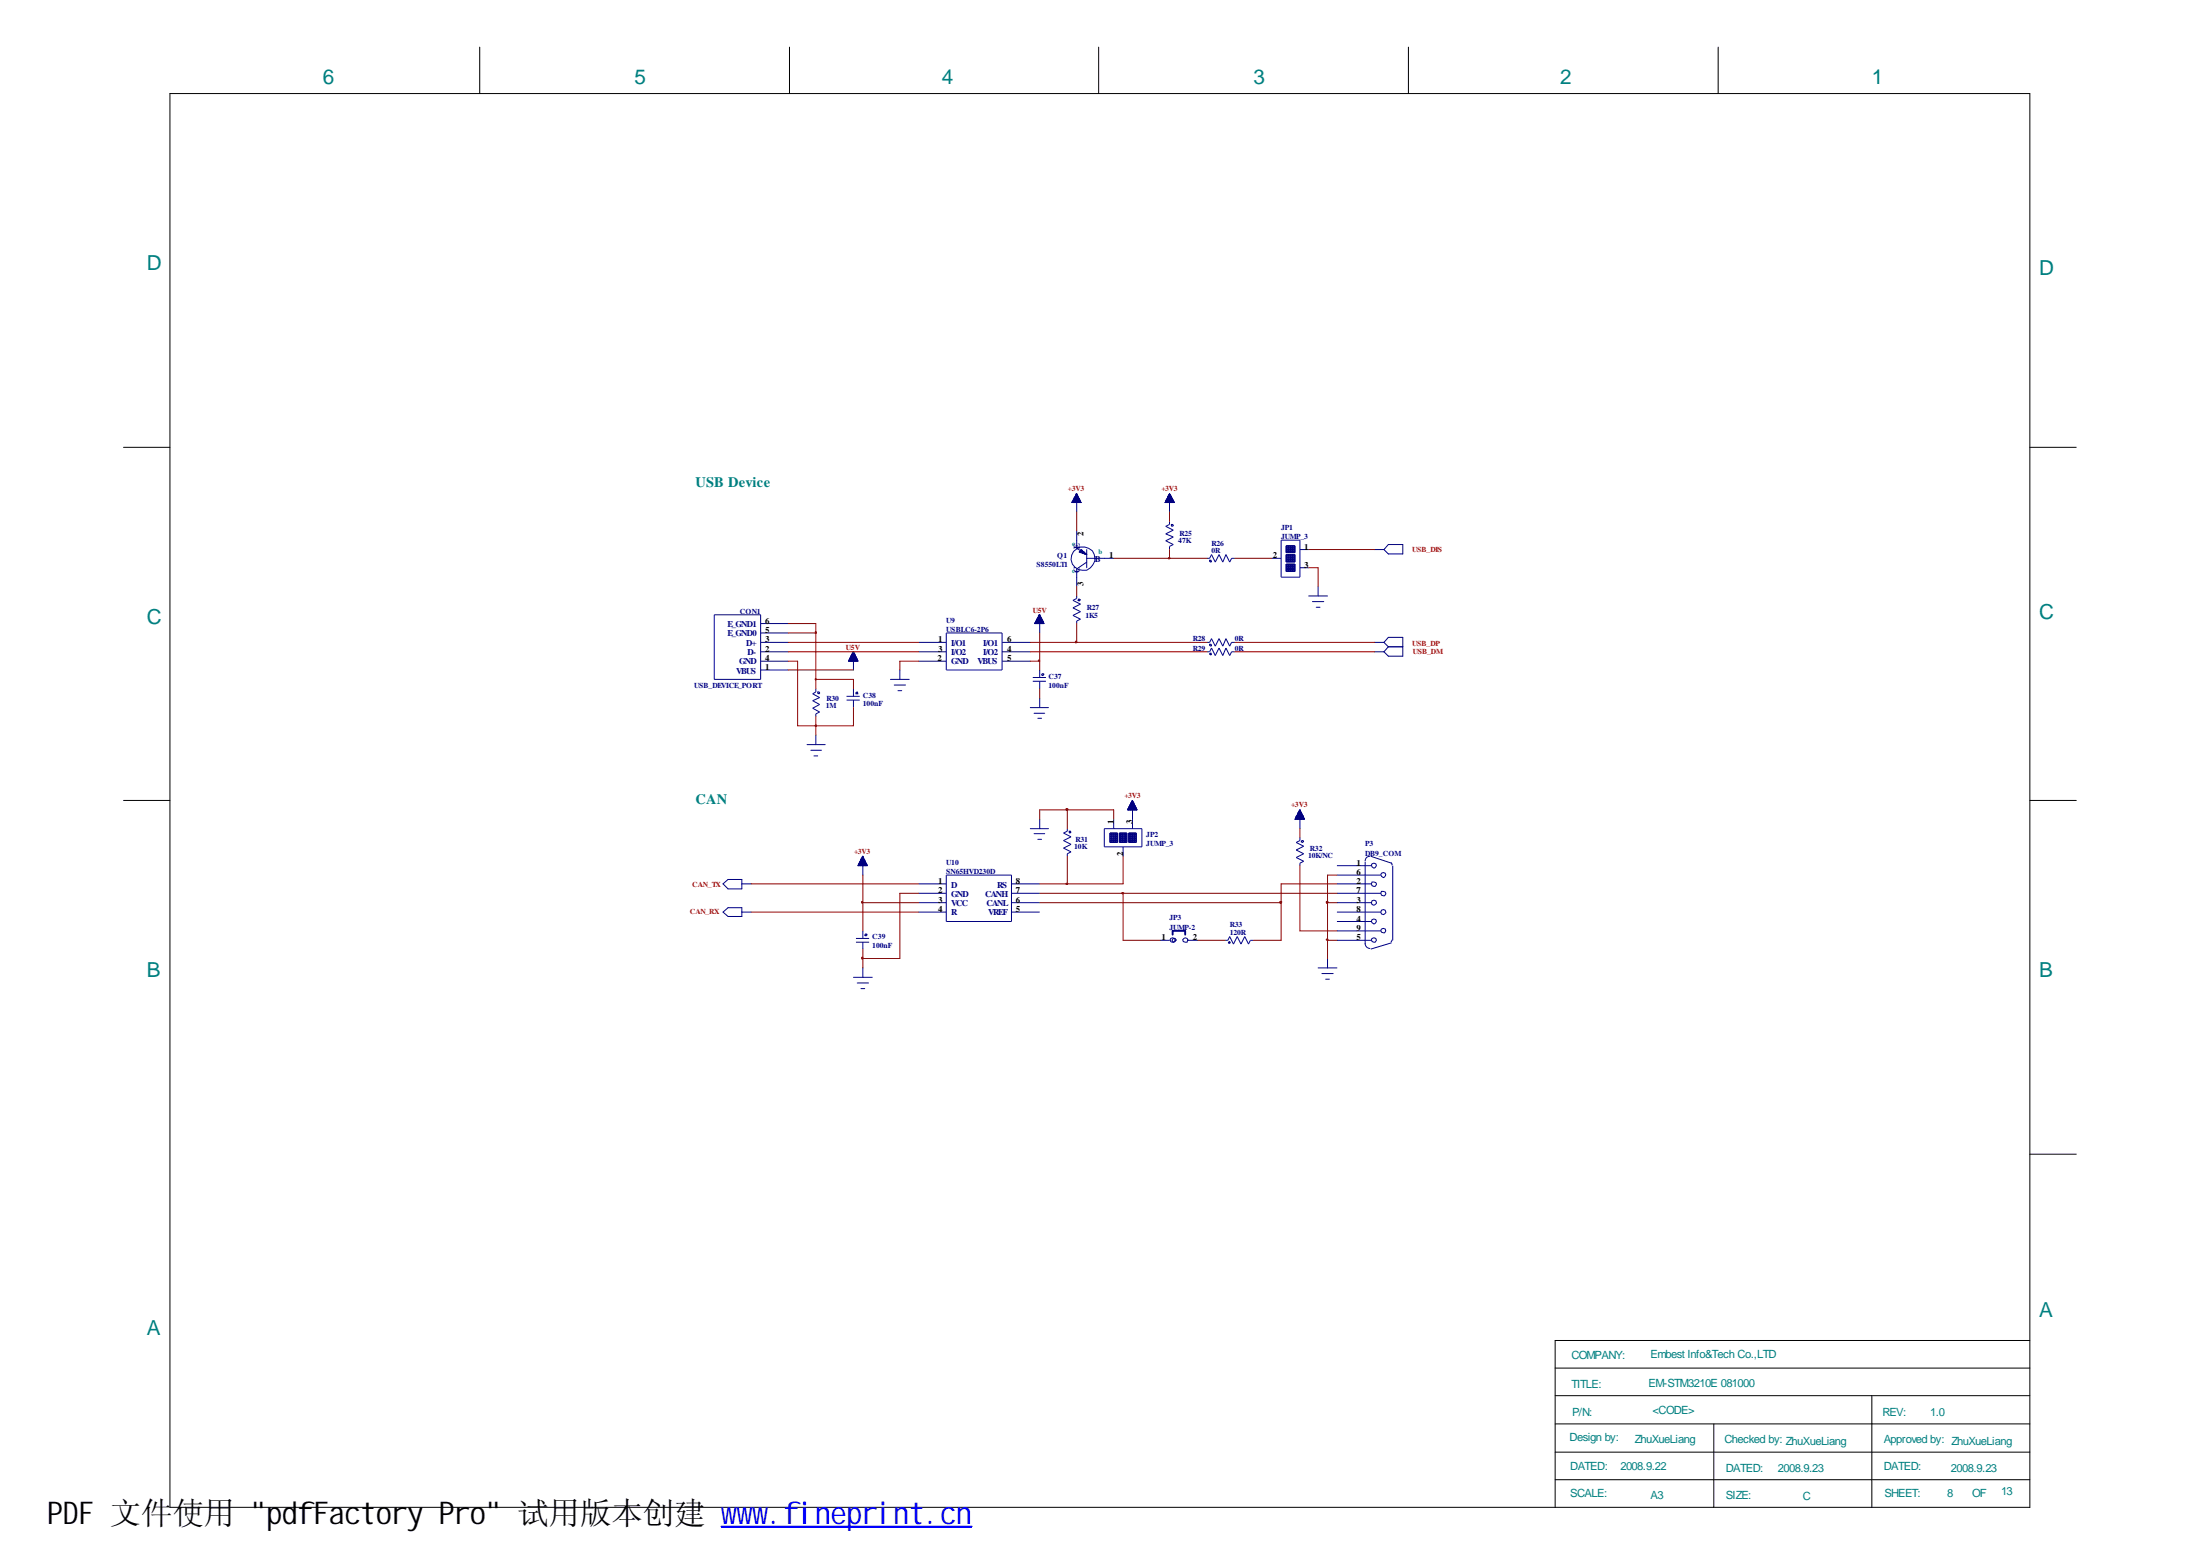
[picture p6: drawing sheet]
<svg xmlns="http://www.w3.org/2000/svg" width="297mm" height="210mm" viewBox="0 0 297 210" stroke-linecap="round" stroke-linejoin="round" font-family="sans-serif">
<g fill="none" stroke="#000080" stroke-width=".14">
<path d="M144.9 67.7h1v.1M144.9 67.5h.9v.3M145 67.3h.7v.5M145 67.2h.6M145 67.2v.6M145.1 67.2h.5v.6M145.2 67h.3v.8M145.3 66.8h.2v1M145.3 66.7h.1M145.3 66.6v1.2M145.4 66.6v2.5M145.4 71.6v2.4l1.3 .9"/>
<path d="M145.4 66.6l.6 1.2h-1.3zM145.5 66.9h-.3v.9M145.5 67.1h-.4v.7M145.7 67.4h-.8v.4M145.8 74.5h.6v.3M145.8 74.4h.4v.3M145.8 67.6h-.9v.2M145.9 67.7h-1.1v.1M146 74.2l-.3 .3 1 .4M146 74.2l.7 .7M146 74.2v.4M146.1 74.4h-.2v.2"/>
<path d="M146.1 74.3v.4h.4M146.5 74.8h.1v.1M146.5 74.6v.3M146.7 75.4h3.7M146.7 75.9l-1.3 .9v2.4M146.7 74.2v2.4M157.4 67.7h1.1v.1M157.4 67.7h1M157.5 67.5h.8M157.5 67.4v.4M157.6 67.4h.7v.4M157.6 67.2h.6v.6"/>
<path d="M157.6 67.2h.6M157.7 67h.4M157.7 66.9v.9M157.8 66.9h.3v.9M157.8 66.8h.2M157.8 66.7v1.1M157.9 70.4v.4l-.5 .2 1 .6-1 .5 1 .4-1 .5 1 .5-.5 .3v.4M157.9 66.6v2.5M157.9 66.6l.7 1.2h-1.3zM157.9 66.7h.1v1.1M158.2 70.8h.1l.1 .2h-.2zM158.2 67.1h-.6v.7"/>
<path d="M158.2 67v.8M158.2 67.3h-.6v.5M158.4 67.6h-1v.2M158.4 67.5v.3M163 75.4h.3l.3-.5 .5 1 .5-1 .5 1 .4-1 .5 1 .3-.5h.4M163.3 75.6h.2l.1 .2-.1 .1-.2-.1zM171.7 75.4h1.3M173 72.9h2.5v5h-2.5zM173.7 73.7h1.1v.9h-1.1zM173.7 74.9h1.1v1h-1.1zM173.7 76.1h1.1v1h-1.1zM173.7 74.5h1.1"/>
<path d="M173.7 74.4h1.1M173.7 74.2h1.1M173.7 74.1h1.1M173.7 73.9h1.1M173.7 73.8h1.1M173.7 75.8h1.1M173.7 75.7h1.1M173.7 75.5h1.1M173.7 75.3h1.1M173.7 75.2h1.1M173.7 75h1.1M173.7 74.9h1.1"/>
<path d="M173.7 77.1h1.1M173.7 76.9h1.1M173.7 76.8h1.1M173.7 76.7h1.1M173.7 76.6h1.1M173.7 76.5h1.1M173.7 76.3h1.1M173.7 76.2h1.1M173.7 73.7v.9M173.7 74.9v1M173.7 76.1v1M173.9 73.7v.9"/>
<path d="M173.9 74.9v1M173.9 76.1v1M174 73.7v.9M174 74.9v1M174 76.1v1M174.2 73.7v.9M174.2 74.9v1M174.2 76.1v1M174.3 73.7v.9M174.3 74.9v1M174.3 76.1v1M174.5 73.7v.9"/>
<path d="M174.5 74.9v1M174.5 76.1v1M174.6 73.7v.9M174.6 74.9v1M174.6 76.1v1M174.8 73.7v.9M174.8 74.9v1M174.8 76.1v1M175.5 74.2h1.2M175.5 76.6h1.2M178 79.2v1.2M185.6 74.2h1.3"/>
<path d="M187.5 73.5h1.9v1.3h-1.9l-.6-.6zM96.4 83h6.3v8.7h-6.3zM102.7 86.7h3.7M102.7 88h3.7M102.7 85.4h3.7M102.7 90.4h3.7M102.7 89.3h3.7M102.7 84.2h3.7M110.2 93v.4l-.5 .3 1 .5-1 .4 1 .5-1 .5 1 .5-.5 .3v.3M110.2 99.2v1.3M110.4 93.4l.3 .1-.1 .2-.2-.1zM114.3 94.5h1.8"/>
<path d="M114.3 94h1.8M114.6 89.2h1.2v.1M114.7 89h1v.3M114.7 88.9h1M114.7 88.8v.5M114.8 88.8h.9M114.9 88.7h.7v.6M114.9 88.6h.6M114.9 88.5v.8M115 88.5h.5v.8M115 88.4h.5M115 88.3v1"/>
<path d="M115.1 88.3h.3M115.1 88.2h.2v1.1M115.1 88.1h.1M115.1 88v1.3M115.2 88v2.4M115.2 93v1M115.2 94.5v1M115.2 88l-.6 1.3h1.2M115.2 88l.6 1.3M115.3 88.2h-.2v1.1M115.4 88.2v1.1M115.6 93.5l.1-.1 .1 .3h-.2z"/>
<path d="M115.6 88.7h-.8v.6M115.7 88.7v.6M115.7 89.1h-1.1v.2M120.2 91.7h2.6M120.7 92.5h1.6M121.2 93.2h.6M121.5 90.4v1.3M124 86.7h3.8M124 88h3.8M124 89.3h3.8M127.8 85.4h7.5v5h-7.5zM135.3 86.7h3.8"/>
<path d="M135.3 88h3.8M135.3 89.3h3.8M139.1 95.5h2.5M139.4 92h1.8M139.4 91.5h1.8M139.6 96.3h1.5M139.7 84.1v.1M139.8 84.1h1.1M139.9 83.9h.9M139.9 84.2v-.4h.9v.4M140 83.7h.7M140 83.7h.7v.5"/>
<path d="M140 83.6v.6M140 83.6h.6M140.1 83.4h.4M140.1 84.2v-.9h.4v.9M140.1 97h.5M140.2 83.2h.3M140.2 83.2h.3v1M140.2 83.1v1.1M140.3 83.1h.1M140.4 83v2.4M140.4 90.4v1.1M140.4 92v1"/>
<path d="M140.4 94.2v1.3M140.4 83h-.1v1.2M140.4 83l.6 1.2h-1.3M140.4 83l-.7 1.2M140.6 83.5h-.6v.7M140.6 83.4v.8M140.7 90.9l.3 .1-.2 .2-.2-.1zM140.9 84h-1.1v.2M140.9 83.9v.3M145.4 80.4v.4l-.5 .2 1 .5-1 .6 1 .5-1 .5 1 .5-.5 .2v.4M145.6 80.9l.3 .1-.2 .1-.2-.1zM163 86.7h.3l.3-.5 .5 1 .5-1 .5 1 .4-1 .5 1 .3-.5h.4"/>
<path d="M163 88h.3l.3-.5 .5 1 .5-1 .5 1 .4-1 .5 1 .3-.5h.4M163.3 87h.2l.1 .1-.1 .1-.2-.1zM163.3 88.2h.2l.1 .1-.1 .1zM176.7 80.4h2.5M177.2 81.2h1.5M177.7 82h.5M185.6 86.7h1.3M185.6 88h1.3M186.9 86.7l.6-.7h1.9v2.6h-1.9l-.6-.6M186.9 86.7l.6 .6M187.5 87.3h1.9M187.5 87.3l-.6 .7"/>
<path d="M97.6 119.3l.7-.6h1.9v1.3h-1.9zM100.2 119.3h1.2M109 100.5h2.4M109.5 101.3h1.4M109.9 102h.5M115.9 116.8h1.2v.1M115.9 116.7v.2M116 116.7h1M116 116.6h1v.3M116 116.9v-.4h.9v.4M116.1 116.4h.7M116.2 116.3h.6"/>
<path d="M116.2 116.2v.7M116.2 116.2h.6M116.2 116.1h.6v.8M116.2 116h.5v.9M116.2 115.9v1M116.3 115.9h.3M116.4 115.8h.1M116.5 115.6v2.5M116.5 115.6l-.7 1.3h1.3M116.5 115.6l.6 1.3M116.5 115.7h-.1v1.2M116.6 115.8h-.3v1.1"/>
<path d="M116.6 115.8v1.1M116.8 116.3h-.7v.6M116.8 116.3v.6M124 119.3h3.8M127.8 118.1h8.8v6.3h-8.8zM136.6 119.3h3.8M139.1 111.9h2.5M139.6 112.5h1.5M140.1 113.3h.5M140.4 110.6v1.3M144.1 111.9v.3l-.5 .3 1 .5-1 .5 1 .5-1 .5 1 .5-.5 .2v.4M144.4 112.2h.1l.1 .2-.2 .1z"/>
<path d="M149.1 111.9h5.1v2.4h-5.1zM149.9 112.5h1v1.2h-1zM149.9 113.6h1M149.9 113.5h1M149.9 113.4h1M149.9 113.2h1M149.9 113.1h1M149.9 113h1M149.9 112.9h1M149.9 112.7h1M149.9 112.6h1M150 112.5v1.2"/>
<path d="M150.1 112.5v1.2M150.3 112.5v1.2M150.4 110.6v1.3M150.4 112.5v1.2M150.5 112.5v1.2M150.6 112.5v1.2M150.8 112.5v1.2M151.1 112.5h1v1.2h-1zM151.1 113.6h1M151.1 113.5h1M151.1 113.4h1M151.1 113.2h1"/>
<path d="M151.1 113.1h1M151.1 113h1M151.1 112.9h1M151.1 112.7h1M151.1 112.6h1M151.3 112.5v1.2M151.4 112.5v1.2M151.6 112.5v1.2M151.6 114.3v1.3M151.8 112.5v1.2M151.9 112.5v1.2M152 112.5v1.2"/>
<path d="M152.3 109.2h1.2v.1M152.4 112.5h1v1.2h-1zM152.4 113.6h1M152.4 113.5h1M152.4 113.4h1M152.4 113.2h1M152.4 113.1h1M152.4 113h1M152.4 112.9h1M152.4 112.7h1M152.4 112.6h1M152.4 108.9v.4"/>
<path d="M152.4 109.1h1v.2M152.4 109h.9M152.5 112.5v1.2M152.5 108.9h.8v.4M152.6 108.7h.6v.6M152.7 108.4v.9M152.7 112.5v1.2M152.7 108.6h.5v.7M152.7 108.5h.4M152.7 108.4h.4v.9M152.8 108.2h.2v1.1M152.9 108v3.9"/>
<path d="M152.9 112.5v1.2M152.9 108l-.7 1.3h1.3M152.9 108l.6 1.3M152.9 108.1h-.1v1.2M153 108.3h-.3v1M153 112.5v1.2M153.2 112.5v1.2M153.2 108.6h-.6v.7M153.2 108.8h-.7v.5M153.4 109.1h-1.1v.2M174.9 110.5h1.2v.1M175 110.3h1v.3"/>
<path d="M175 110.3h.9M175 110.2v.4M175.1 110.2h.8M175.2 110h.7v.6M175.3 109.8h.5v.8M175.3 109.7h.4M175.3 109.7v.9M175.3 109.7h.4v.9M175.4 109.5h.2v1.1M175.5 109.3v2.6M175.5 113v.5l-.5 .2 1 .5-1 .5 1 .5-1 .6 1 .5-.5 .2v.4M175.5 109.3l-.7 1.3h1.3"/>
<path d="M175.5 109.3l.6 1.3M175.5 109.4h-.1v1.2M175.6 109.6h-.3v1M175.8 113.5h.1l.1 .1-.1 .1-.2-.1zM175.8 109.9h-.6v.7M175.9 110.1h-.8v.5M175.9 110.1v.5M176 110.4h-1.1v.2M180.5 118.1h5.9M180.5 119.3h4.7M180.5 116.9h4.7M184.3 116.3v11.1"/>
<path d="M185 115.6a.62 .62 0 0 0-.7 .7M185.1 115.6l2.8 .9M185.3 119.1h.5v.3l-.1 .2h-.4l-.1-.3zM185.3 116.6l.2-.1 .3 .1v.3l-.1 .2-.2 .1-.2-.2-.1-.2zM186.5 117.9l.3-.1 .2 .1 .1 .2-.2 .3-.1 .1-.3-.2-.1-.3zM187.8 116.4l.2 .3-.1 .1M188 116.9v10M97.6 123.1l.7-.6h1.9v1.2h-1.9zM100.2 123.1h1.2M115.2 131.9h2.6M115.6 127.2h1.7M115.6 126.7h1.7"/>
<path d="M115.7 132.7h1.6M116.2 133.4h.6M116.5 125.7v1M116.5 127.2v.9M116.5 130.7v1.2M116.8 126.1l.3 .1-.2 .1h-.1zM124 120.6h3.8M124 121.8h3.8M124 123.1h3.8M136.6 120.6h3.8M136.6 121.8h3.8M136.6 123.1h3.8"/>
<path d="M156.6 126.9h1.3M158.1 126.7l.2-.1 .3 .1 .1 .2-.2 .3-.4-.1-.1-.3zM158.3 126.8l.4-.1 .1 .2-.4 .3-.2-.3zM159.9 126.7l.1-.1 .3 .1 .1 .2-.1 .3-.5-.1-.1-.3zM160.4 126.9h1.3M165.4 126.9h.4l.2-.5 .5 1 .5-1 .6 1 .5-1 .5 1 .2-.5h.4M165.9 127.2l.1-.1 .1 .2-.2 .1zM178 130.7h2.5M178.5 131.4h1.5M179 132.2h.5M179.2 129.4v1.3M180.5 124.4h4.7"/>
<path d="M180.5 120.6h5.9M180.5 121.8h4.7M180.5 123.1h5.9M180.5 126.9h4.7M180.5 125.7h5.9M184.3 127.4a.67 .67 0 0 0 .7 .6M185.3 126.7l.2-.1 .3 .1v.2l-.1 .3-.4-.1-.1-.3zM185.3 124.1h.2h.3v.3l-.1 .2-.2 .1-.2-.1-.1-.2zM186.5 120.3l.5 .1 .1 .3-.2 .2-.4-.1-.1-.2zM186.5 125.4l.3-.1 .2 .1 .1 .3-.2 .2-.4-.1-.1-.2zM187.9 127.3l-2.8 .8M188 126.8l-.2 .4"/>
<circle cx="146.2" cy="75.4" r="1.59"/>
<circle cx="185.5" cy="121.8" r=".35"/>
<circle cx="186.8" cy="123.1" r=".35"/>
</g>
<path d="M158.3 126.2v-.5h1.7v.5" fill="none" stroke="#000080" stroke-width=".25"/>
<g fill="none" stroke="#800000" stroke-width=".14">
<path d="M145.4 69.1v2.5M145.4 79.2v1.2M150.4 75.4h12.6M157.9 69.1v1.3M157.9 74.2v1.2M166.7 75.4h5M176.7 74.2h8.9M176.7 76.6h1.3v2.6M106.4 88h17.6M106.4 89.3h1.3v8.7h7.5v-2.5M106.4 85.4h3.8M106.4 84.2h3.8v8.8"/>
<path d="M106.4 86.7h17.6M106.4 90.4h8.8M110.2 96.7v2.5M110.2 91.7h5v1.3M124 89.3h-2.5v1.1M139.1 88h23.9M139.1 89.3h1.3M139.1 86.7h23.9M140.4 85.4v5M140.4 93v1.2M145.4 84.2v2.5M166.7 88h18.9"/>
<path d="M166.7 86.7h18.9M101.4 119.3h22.6M116.5 118.1v7.6M140.4 110.6v-1.3h10v1.3M144.1 109.3v2.6M144.1 115.6v3.7M151.6 115.6v3.7h-11.2M175.5 116.9v8.8h5M175.5 111.9v1.1M180.5 119.3h-7.5v7.6h-3.8M180.5 118.1h-1.3v11.3M101.4 123.1h22.6"/>
<path d="M116.5 121.8h7.5M116.5 128.1v2.6M124 120.6h-2.5v8.8h-5M140.4 120.6h40.1M140.4 121.8h32.6M151.6 120.6v6.3h5M161.7 126.9h3.7M179.2 126.9h1.3M179.2 121.8h1.3"/>
</g>
<g fill="#800000" stroke="#800000" stroke-width=".14">
<path d="M143.9 119.2l.3 .1-.2 .1z" fill-rule="evenodd"/>
<path d="M140.2 89.1l.2 .1-.1 .1z" fill-rule="evenodd"/>
<path d="M110.1 85.3l.1 .1v.1z" fill-rule="evenodd"/>
<path d="M110.1 91.6l.1 .1v.1z" fill-rule="evenodd"/>
<path d="M151.5 120.5l.2 .1-.1 .1z" fill-rule="evenodd"/>
<path d="M172.8 121.7h.2v.2h-.2z" fill-rule="evenodd"/>
<path d="M116.3 121.7l.2 .1-.1 .1z" fill-rule="evenodd"/>
<path d="M157.7 75.3l.3 .1-.2 .1z" fill-rule="evenodd"/>
<path d="M145.2 86.6h.2l-.1 .2z" fill-rule="evenodd"/>
<path d="M110.1 97.9l.1 .1v.1z" fill-rule="evenodd"/>
<path d="M116.3 129.2l.2 .1-.1 .2z" fill-rule="evenodd"/>
<path d="M143.9 109.2h.2v.2h-.2z" fill-rule="evenodd"/>
<path d="M179.1 121.7h.2v.2h-.2z" fill-rule="evenodd"/>
<path d="M179.1 126.8h.2l-.1 .1z" fill-rule="evenodd"/>
<path d="M110.1 97.9l.1 .1v.1z" fill-rule="evenodd"/>
</g>
<g fill="none" stroke="#000" stroke-width=".14">
<path d="M22.9 12.6h251.2v190.9h-251.2zM64.8 6.4v6.2M106.6 6.4v6.2M148.3 6.4v6.2M190.2 6.4v6.2M232 6.4v6.2M16.7 60.4h6.2M274.1 60.4h6.2M16.7 108h6.2M274.1 108h6.2M274.1 155.8h6.2M210 196h64.1"/>
<path d="M210 199.7h64.1M210 184.7h64.1M210 188.4h64.1M210 192.2h64.1M231.4 192.2v11.3M252.7 188.4v15.1M274.1 180.9h-64.1v22.6"/>
</g>
<path d="M97.4 206h33.8" fill="none" stroke="#00f" stroke-width=".18"/>
<path d="M97.4 206.1h33.8" fill="none" stroke="#00f" stroke-width=".17"/>
<text font-size="4.2" x="6.3" y="205.7">PDF 文件使用 &quot;pdfFactory Pro&quot; 试用版本创建 www.fineprint.cn</text>
<g font-size="2.8" fill="#008080">
<text x="43.6" y="11.4">6</text>
<text x="85.7" y="11.4">5</text>
<text x="127.2" y="11.4">4</text>
<text x="169.2" y="11.4">3</text>
<text x="210.7" y="11.4">2</text>
<text x="252.7" y="11.4">1</text>
<text x="19.8" y="36.5">D</text>
<text x="275.3" y="37.1">D</text>
<text x="275.3" y="83.6">C</text>
<text x="19.8" y="84.3">C</text>
<text x="19.8" y="131.9">B</text>
<text x="275.3" y="131.9">B</text>
<text x="275.3" y="177.7">A</text>
<text x="19.8" y="180.3">A</text>
</g>
<g font-size="1.9" fill="#008080">
<text x="93.9" y="65.8">USB Device</text>
<text x="93.9" y="108.5">CAN</text>
</g>
<g font-size="1.5" fill="#008080">
<text x="212.2" y="183.4">COMPANY:</text>
<text x="222.8" y="183.3">Embest Info&amp;Tech Co.,LTD</text>
<text x="212.2" y="187.3">TITLE:</text>
<text x="212.3" y="191.1">P/N:</text>
<text x="222.6" y="187.2">EM-STM3210E 081000</text>
<text x="223.1" y="190.9">&lt;CODE&gt;</text>
<text x="254.2" y="191.2">REV:</text>
<text x="260.6" y="191.2">1.0</text>
<text x="211.9" y="194.5">Design by:</text>
<text x="220.7" y="194.7">ZhuXueLiang</text>
<text x="232.8" y="194.7">Checked by: ZhuXueLiang</text>
<text x="254.3" y="194.8">Approved by: ZhuXueLiang</text>
<text x="212" y="202.1">SCALE:</text>
<text x="212" y="198.5">DATED:</text>
<text x="218.8" y="198.5">2008.9.22</text>
<text x="222.8" y="202.4">A3</text>
<text x="233" y="202.3">SIZE:</text>
<text x="233" y="198.6">DATED:</text>
<text x="240" y="198.7">2008.9.23</text>
<text x="243.4" y="202.5">C</text>
<text x="254.3" y="198.5">DATED:</text>
<text x="254.4" y="202.1">SHEET:</text>
<text x="262.9" y="202">8</text>
<text x="263.4" y="198.6">2008.9.23</text>
<text x="266.3" y="202">OF</text>
<text x="270.2" y="201.9">13</text>
</g>
<g font-size="1.2" fill="#000080">
<text x="145.8" y="77.3" transform="rotate(-90 145.8 77.3)">C</text>
<text x="145.8" y="74.1" transform="rotate(-90 145.8 74.1)">E</text>
<text x="147.8" y="75.9">B</text>
<text x="98.2" y="85.9">E_GND0</text>
<text x="98.2" y="84.7">E_GND1</text>
<text x="99.8" y="89.7">GND</text>
<text x="100.8" y="87.1">D+</text>
<text x="100.9" y="88.4">D-</text>
<text x="128.4" y="89.7">GND</text>
<text x="128.4" y="87.1">I/O1</text>
<text x="128.4" y="88.4">I/O2</text>
<text x="132" y="89.7">VBUS</text>
<text x="132.8" y="87.1">I/O1</text>
<text x="132.8" y="88.4">I/O2</text>
<text x="99.4" y="90.9">VBUS</text>
<text x="128.4" y="119.8">D</text>
<text x="134.6" y="119.8">RS</text>
<text x="128.4" y="121.1">GND</text>
<text x="128.4" y="122.4">VCC</text>
<text x="128.4" y="123.5">R</text>
<text x="133" y="121.1">CANH</text>
<text x="133.2" y="122.4">CANL</text>
<text x="133.4" y="123.5">VREF</text>
</g>
<g font-size="1.2">
<text x="146.3" y="72.3" transform="rotate(-90 146.3 72.3)">2</text>
<text x="149.8" y="75.4">1</text>
<text x="171.9" y="75.4">2</text>
<text x="176.1" y="74.2">1</text>
<text x="176.1" y="76.6">3</text>
<text x="146.3" y="79.1" transform="rotate(-90 146.3 79.1)">3</text>
<text x="103.3" y="88">2</text>
<text x="103.3" y="86.7">3</text>
<text x="103.3" y="89.3">4</text>
<text x="103.3" y="85.4">5</text>
<text x="103.3" y="84.2">6</text>
<text x="126.6" y="89.3">2</text>
<text x="126.7" y="86.7">1</text>
<text x="126.7" y="88">3</text>
<text x="136" y="89.3">5</text>
<text x="136" y="86.7">6</text>
<text x="136" y="88">4</text>
<text x="103.3" y="90.4">1</text>
<text x="150.4" y="111.2" transform="rotate(-90 150.4 111.2)">1</text>
<text x="152.9" y="111.2" transform="rotate(-90 152.9 111.2)">3</text>
<text x="126.7" y="119.3">1</text>
<text x="137.2" y="119.3">8</text>
<text x="151.6" y="115.5" transform="rotate(-90 151.6 115.5)">2</text>
<text x="183.1" y="119.3">2</text>
<text x="183.1" y="118.1">6</text>
<text x="183.1" y="116.9">1</text>
<text x="126.7" y="120.6">2</text>
<text x="126.7" y="121.8">3</text>
<text x="126.7" y="123.1">4</text>
<text x="137.2" y="123.1">5</text>
<text x="137.2" y="121.8">6</text>
<text x="137.2" y="120.6">7</text>
<text x="183.1" y="125.7">9</text>
<text x="183.1" y="124.4">4</text>
<text x="183.1" y="123.1">8</text>
<text x="183.1" y="121.8">3</text>
<text x="183.1" y="120.6">7</text>
<text x="156.8" y="126.9">1</text>
<text x="161" y="126.9">2</text>
<text x="183.1" y="126.9">5</text>
</g>
<g font-size="1" fill="#f00">
<text x="144.2" y="66.2">+3V3</text>
<text x="156.8" y="66.2">+3V3</text>
<text x="190.7" y="74.5">USB_DIS</text>
<text x="139.4" y="82.7">U5V</text>
<text x="114.2" y="87.7">U5V</text>
<text x="190.7" y="87.1">USB_DP</text>
<text x="190.8" y="88.3">USB_DM</text>
<text x="151.8" y="107.7">+3V3</text>
<text x="174.3" y="109">+3V3</text>
<text x="93.5" y="119.7">CAN_TX</text>
<text x="115.3" y="115.2">+3V3</text>
<text x="93.1" y="123.4">CAN_RX</text>
</g>
<g font-size="1" fill="#000080">
<text x="173" y="71.6">JP1</text>
<text x="140" y="76.6">S8550LT1</text>
<text x="142.7" y="75.3">Q1</text>
<text x="159.1" y="73.3">47K</text>
<text x="159.3" y="72.3">R25</text>
<text x="163.6" y="73.7">R26</text>
<text x="163.6" y="74.6">0R</text>
<text x="173" y="72.7">JUMP_3</text>
<text x="99.9" y="82.8">CON1</text>
<text x="146.6" y="83.4">1K5</text>
<text x="146.7" y="82.4">R27</text>
<text x="127.8" y="84.1">U9</text>
<text x="127.8" y="85.4">USBLC6-2P6</text>
<text x="161" y="86.5">R28</text>
<text x="161" y="87.8">R29</text>
<text x="166.7" y="86.5">0R</text>
<text x="166.7" y="87.8">0R</text>
<text x="93.7" y="92.9">USB_DEVICE_PORT</text>
<text x="111.5" y="95.6">1M</text>
<text x="111.6" y="94.6">R30</text>
<text x="116.5" y="94.2">C38</text>
<text x="116.5" y="95.3">100nF</text>
<text x="141.6" y="91.6">C37</text>
<text x="141.6" y="92.9">100nF</text>
<text x="145.2" y="113.7">R31</text>
<text x="154.8" y="113">JP2</text>
<text x="127.8" y="116.8">U10</text>
<text x="127.8" y="118">SN65HVD230D</text>
<text x="145" y="114.7">10K</text>
<text x="154.8" y="114.2">JUMP_3</text>
<text x="176.6" y="115.8">10K/NC</text>
<text x="176.9" y="114.8">R32</text>
<text x="184.3" y="114.2">P3</text>
<text x="184.3" y="115.5">DB9_COM</text>
<text x="157.9" y="124.2">JP3</text>
<text x="157.9" y="125.5">JUMP-2</text>
<text x="166" y="125.2">R33</text>
<text x="117.8" y="126.8">C39</text>
<text x="117.8" y="128">100nF</text>
<text x="166" y="126.2">120R</text>
</g>
<g font-size=".9" fill="#008080">
<text x="144.8" y="77.4">c</text>
<text x="144.8" y="73.7">e</text>
<text x="148.3" y="74.8">b</text>
</g>
</svg>
